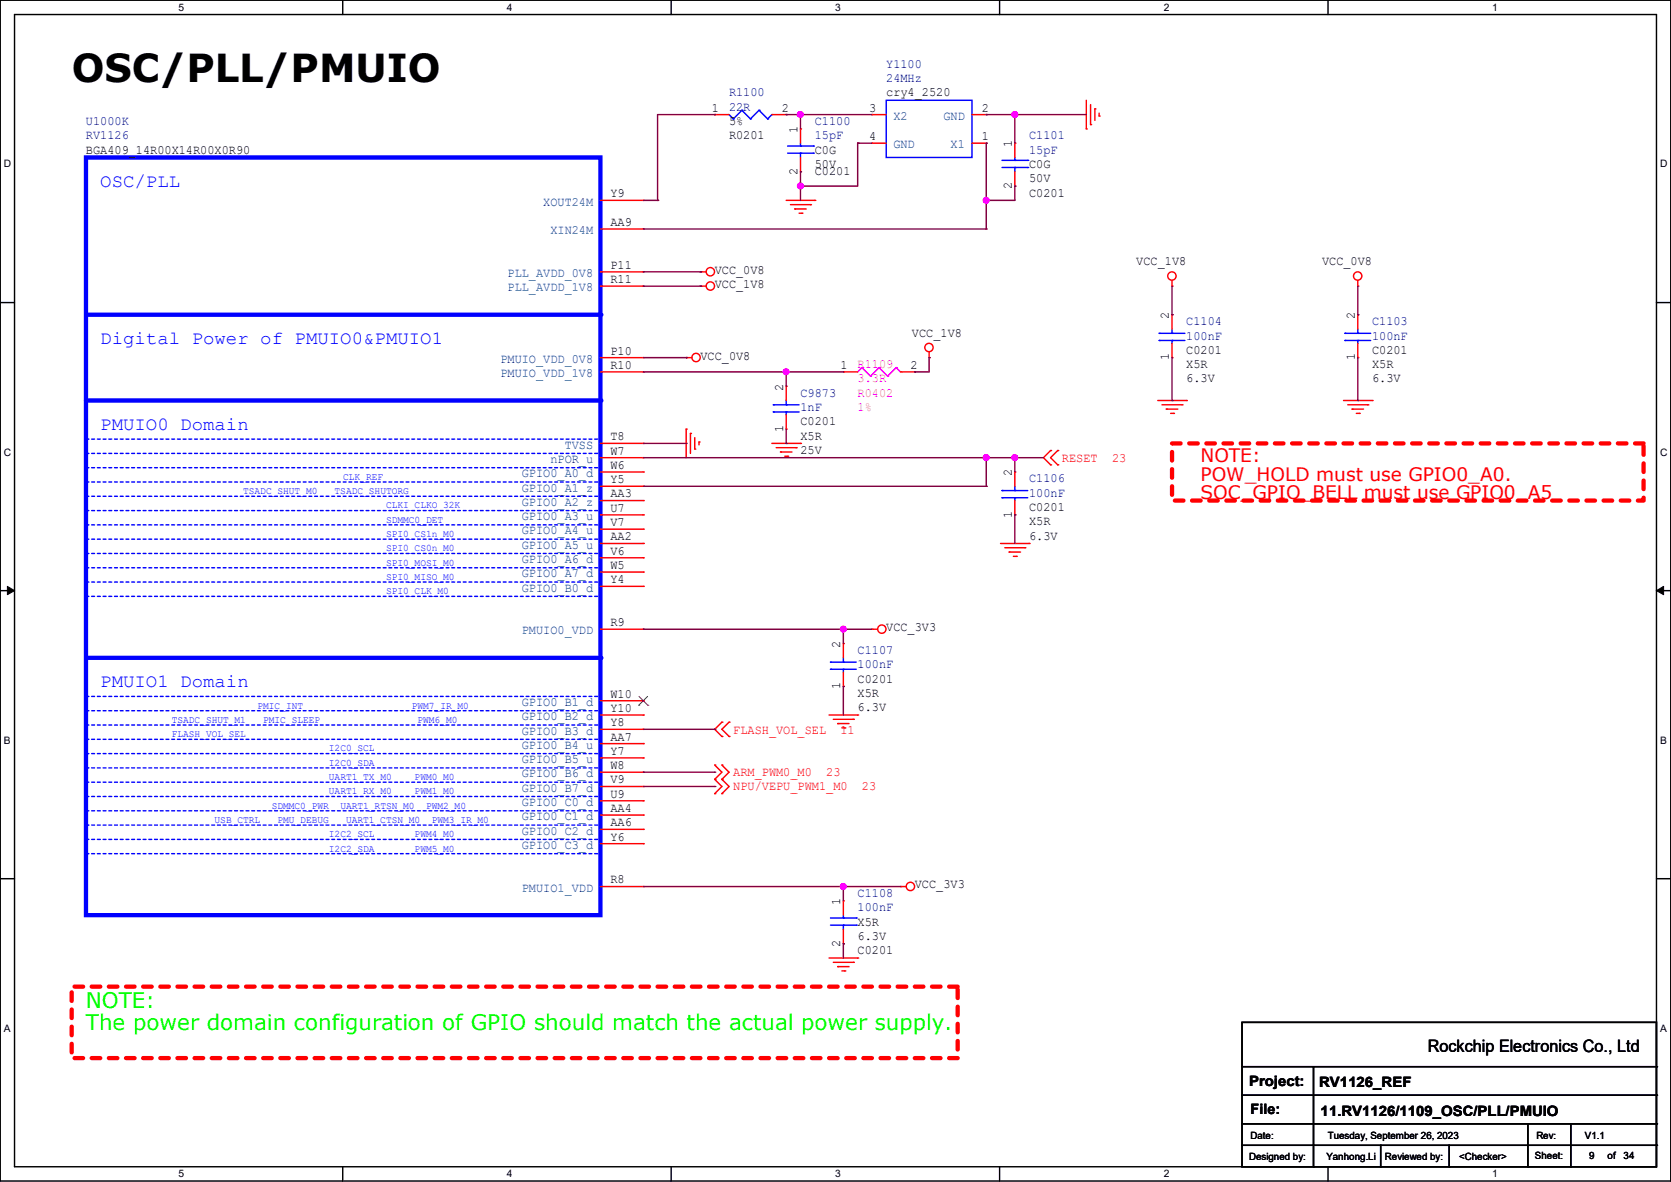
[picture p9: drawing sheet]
<svg xmlns="http://www.w3.org/2000/svg" width="297mm" height="210mm" viewBox="0 0 297 210" stroke-linecap="round" stroke-linejoin="round" font-family="sans-serif">
<path d="M0 0h297v209.8h-297zM2.6 2.6h291.8v204.7h-291.8z" fill="none" stroke="#000" stroke-width=".25"/>
<g fill="#fff">
<path d="M31.7 .3h1v2h-1z"/>
<path d="M31.7 207.6h1v1.9h-1z"/>
</g>
<path d="M60.9 0v2.6M60.9 207.3v2.5" fill="none" stroke="#000" stroke-width=".25"/>
<g fill="#fff">
<path d="M90.1 .3h1v2h-1z"/>
<path d="M90.1 207.6h1v1.9h-1z"/>
</g>
<path d="M119.3 0v2.6M119.3 207.3v2.5" fill="none" stroke="#000" stroke-width=".25"/>
<g fill="#fff">
<path d="M148.5 .3h.9v2h-.9z"/>
<path d="M148.5 207.6h.9v1.9h-.9z"/>
</g>
<path d="M177.7 0v2.6M177.7 207.3v2.5" fill="none" stroke="#000" stroke-width=".25"/>
<g fill="#fff">
<path d="M206.8 .3h1v2h-1z"/>
<path d="M206.8 207.6h1v1.9h-1z"/>
</g>
<path d="M236.1 0v2.6M236.1 207.3v2.5" fill="none" stroke="#000" stroke-width=".25"/>
<g fill="#fff">
<path d="M265.2 .3h1v2h-1z"/>
<path d="M265.2 207.6h1v1.9h-1z"/>
<path d="M.7 28.2h1.2v1.9h-1.2z"/>
<path d="M295.1 28.2h1.2v1.9h-1.2z"/>
<path d="M.7 79.3h1.2v2h-1.2z"/>
<path d="M295.1 79.3h1.2v2h-1.2z"/>
</g>
<path d="M0 53.8h2.6M294.4 53.8h2.6" fill="none" stroke="#000" stroke-width=".25"/>
<g fill="#fff">
<path d="M.7 130.5h1.2v2h-1.2z"/>
<path d="M295.1 130.5h1.1v2h-1.1z"/>
</g>
<path d="M0 104.9h2.6M294.4 104.9h2.6" fill="none" stroke="#000" stroke-width=".25"/>
<path d="M1.3 104.2l1.3 .7-1.3 .8zM294.4 104.9l1.3-.7v1.5z" fill="#000" stroke="#000" stroke-width=".18"/>
<g fill="#fff">
<path d="M.7 181.7h1.2v2h-1.2z"/>
<path d="M295.1 181.7h1.1v2h-1.1z"/>
</g>
<g fill="none" stroke="#000" stroke-width=".25">
<path d="M0 156.1h2.6M294.4 156.1h2.6M220.8 181.7h73.6v25.6h-73.6zM220.8 189.5h73.6M220.8 194.6h73.6M220.8 199.7h73.6M233.5 189.5v17.8M271.6 199.7v7.6M279.2 199.7v7.6M294.4 189.5h.1M294.4 194.6h.1M294.4 199.7h.1"/>
<path d="M220.8 203.5h73.6M233.5 207.3h.1M245.4 207.3h.1M245.4 203.5v3.8M257.6 207.3h.1M257.6 203.5v3.8M271.6 207.3h.1M279.2 207.3h.1M294.4 203.5h.1"/>
</g>
<path d="M208.3 78.8h83.8v10.1h-83.8zM12.7 175.3h157.5v12.7h-157.5z" fill="none" stroke="#f00" stroke-width=".76" stroke-dasharray="1.5 1.5"/>
<g fill="none" stroke="#f00" stroke-width=".25">
<path d="M193.1 17.8v5.1M193.8 18.6v3.5M194.6 19.3h.1M194.6 19.3v2.1M127 20.4h.1M127 20.4h2.6M137.2 20.4h2.5M139.7 20.4h.1M139.7 35.6h5.1M140.5 36.4h3.6M141.3 37.1h.1M141.3 37.1h2"/>
<path d="M142 37.9h.5M142.3 22.9h.1M142.3 30.5h.1M142.3 22.9v2.5M142.3 28v2.5M142.5 37.9h.1M144.1 36.4h.1M144.8 35.6h.1M155 20.4h.1M155 25.4h.1M155 25.4h2.5M155 20.4h2.5"/>
<path d="M172.8 25.4h2.5M172.8 20.4h2.5M175.3 25.4h.1M175.3 20.4h.1M193.1 22.9h.1M193.8 22.1h.1M195.4 20.6h.1M195.4 20.1v.5M124.5 48.3h.1M124.5 50.8h.1M124.5 48.3h1M124.5 50.8h1"/>
<path d="M208.3 50.8h.1M208.3 55.9h.1M208.3 49.8v1M208.3 55.9v2.6M241.3 50.8h.1M241.3 55.9h.1M241.3 49.8v1M241.3 55.9v2.6M122 63.5h.1M122 76.2h.1M122 63.5h1M122 76.2v5.1"/>
<path d="M122.7 77h.1M122.7 77v3.6M123.5 79.8h.1M123.5 77.8v2M124.2 78.5h.1M124.2 78.5v.5M137.2 78.8h5.1M138 79.5h3.5M141.5 79.5h.1M142.3 78.8h.1M165.1 63.5h.1M165.1 62.5v1"/>
<path d="M205.8 71.2h5.1M206.5 71.9h3.6M207.3 72.7h.1M207.3 72.7h2M208.1 73.4h.5M208.3 63.5h.1M208.3 61v2.5M208.6 73.4h.1M210.1 71.9h.1M210.9 71.2h.1M238.8 71.2h5.1M239.6 71.9h3.5"/>
<path d="M240.3 72.7h.1M240.3 72.7h2.1M241.1 73.4h.5M241.3 63.5h.1M241.3 61v2.5M241.6 73.4h.1M243.1 71.9h.1M243.9 71.2h.1M138.7 80.3h.1M138.7 80.3h2.1M139.5 81.1h.5M140 81.1h.1"/>
<path d="M177.8 96.6h5.1M178.6 97.3h3.6M179.4 98.1h.1M179.4 98.1h2M180.1 98.8h.5M180.6 98.8h.1M182.2 97.3h.1M182.9 96.6h.1M186.7 80.1h.1M186.7 82.6h.1M186.7 80.1l-1.2 1.2 1.2 1.3M188 82.6h.1"/>
<path d="M188 80.1h.1M188 80.1l-1.3 1.2 1.3 1.3M149.9 114.3h.1M149.9 114.3v2.6M149.9 119.4v2.6M155 111.8h.1M155 111.8h1M127 138.5h.1M127 135.9h.1M127 135.9l1.3 1.3-1.3 1.3M127 138.5l1.3 1.2-1.3 1.3M128.3 128.3h.1"/>
<path d="M128.3 130.9h.1M128.3 138.5h.1M128.3 135.9h.1M128.3 128.3l-1.3 1.3 1.3 1.3M128.3 135.9l1.3 1.3-1.3 1.3M128.3 138.5l1.3 1.2-1.3 1.3M129.6 130.9h.1M129.6 128.3h.1M129.6 128.3l-1.3 1.3 1.3 1.3M147.4 127h5M148.1 127.8h3.6M148.9 128.6h.1"/>
<path d="M148.9 128.6h2M149.6 129.3h.6M149.9 122h.1M150.2 129.3h.1M151.7 127.8h.1M152.4 127h.1M127 141h.1M128.3 141h.1M160.1 157.5h.1M160.1 157.5h1M147.4 170.2h5M148.1 171h3.6"/>
<path d="M148.9 171.7h.1M148.9 171.7h2M149.6 172.5h.6M149.9 160.1h.1M149.9 167.7h.1M149.9 160.1v2.5M149.9 165.1v2.6M150.2 172.5h.1M151.7 171h.1M152.4 170.2h.1"/>
<circle cx="126.3" cy="50.8" r=".74"/>
<circle cx="126.3" cy="48.3" r=".74"/>
<circle cx="208.3" cy="49" r=".74"/>
<circle cx="241.3" cy="49" r=".74"/>
<circle cx="123.7" cy="63.5" r=".74"/>
<circle cx="165.1" cy="61.7" r=".74"/>
<circle cx="156.7" cy="111.8" r=".74"/>
<circle cx="161.8" cy="157.5" r=".74"/>
</g>
<g fill="none" stroke="#00f" stroke-width=".25">
<path d="M131.9 19.6h.1M131.9 19.6l-1.6 1.5M131.9 19.6l1.5 1.5M134.9 19.6h.1M134.9 19.6l-1.5 1.5M134.9 19.6l1.5 1.5M157.5 17.8h15.3v10.2h-15.3zM129.6 20.4l.7 .7M130.3 21.1h.1M133.4 21.1h.1M136.4 21.1h.1M137.2 20.4h.1"/>
<path d="M137.2 20.4l-.8 .7M140 27.2h4.6M140 26h4.6M142.3 26h.1M142.3 27.2h.1M142.3 25.4v.6M142.3 27.2v.8M144.6 27.2h.1M144.6 26h.1M206 59.2h.1M206 59.2h4.6M208.3 59.2h.1"/>
<path d="M208.3 58.5v.7M239.1 59.2h.1M239.1 59.2h4.5M241.3 59.2h.1M241.3 58.5v.7M206 60.5h.1M206 60.5h4.6M208.3 60.5h.1M208.3 60.5v.5M239.1 60.5h.1M239.1 60.5h4.5M241.3 60.5h.1"/>
<path d="M241.3 60.5v.5M147.6 117.6h.1M147.6 118.9h.1M147.6 117.6h4.6M147.6 118.9h4.6M149.9 118.9h.1M149.9 117.6h.1M149.9 116.9v.7M149.9 118.9v.5M147.6 164.4h4.6M147.6 163.1h4.6M149.9 163.1h.1"/>
<path d="M149.9 164.4h.1M149.9 162.6v.5M149.9 164.4v.7M152.2 164.4h.1M152.2 163.1h.1"/>
</g>
<path d="M15.3 28h91.4v134.6h-91.4zM15.3 55.9h91.4" fill="none" stroke="#00f" stroke-width=".76"/>
<circle cx="106.7" cy="55.9" r=".38" fill="#00f"/>
<path d="M15.3 71.2h91.4" fill="none" stroke="#00f" stroke-width=".76"/>
<circle cx="106.7" cy="71.2" r=".38" fill="#00f"/>
<path d="M15.3 116.9h91.4" fill="none" stroke="#00f" stroke-width=".76"/>
<circle cx="106.7" cy="116.9" r=".38" fill="#00f"/>
<g fill="none" stroke="#00f" stroke-width=".25" stroke-dasharray=".5">
<path d="M15.3 78h91.4M106.7 78h.1M15.3 83.1h91.4M15.3 85.6h91.4M15.3 80.6h91.4M15.3 93.3h91.4M15.3 88.2h91.4M15.3 95.8h91.4M15.3 90.7h91.4M15.3 98.3h91.4M106.7 83.1h.1M106.7 85.6h.1"/>
<path d="M106.7 80.6h.1M106.7 93.3h.1M106.7 88.2h.1M106.7 95.8h.1M106.7 90.7h.1M106.7 98.3h.1M15.3 103.4h91.4M15.3 106h91.4M15.3 100.9h91.4M106.7 103.4h.1M106.7 106h.1M106.7 100.9h.1"/>
<path d="M15.3 123.7h91.4M15.3 126.3h91.4M15.3 128.8h91.4M15.3 131.4h91.4M15.3 139h91.4M15.3 133.9h91.4M15.3 136.4h91.4M106.7 123.7h.1M106.7 126.3h.1M106.7 128.8h.1M106.7 131.4h.1M106.7 139h.1"/>
<path d="M106.7 133.9h.1M106.7 136.4h.1M15.3 141.5h91.4M15.3 149.1h91.4M15.3 144.1h91.4M15.3 151.7h91.4M15.3 146.6h91.4M106.7 141.5h.1M106.7 149.1h.1M106.7 144.1h.1M106.7 151.7h.1M106.7 146.6h.1"/>
</g>
<g fill="none" stroke="#f00" stroke-width=".25">
<path d="M106.7 35.6h7.6M114.3 35.6h.1M180.4 25.4h.1M180.4 33.1h.1M180.4 25.4v2.6M180.4 30.5v2.6M106.7 40.7h7.6M106.7 48.3h7.6M106.7 50.8h7.6M114.3 40.7h.1M114.3 48.3h.1M114.3 50.8h.1"/>
<path d="M106.7 78.8h7.6M106.7 63.5h7.6M106.7 66.1h7.6M114.3 78.8h.1M114.3 63.5h.1M114.3 66.1h.1M139.7 76.2h.1M139.7 68.6h.1M139.7 68.6v2.6M139.7 73.7v2.5M149.9 66.1h.1M149.9 66.1h2.5"/>
<path d="M160.1 66.1h2.5M162.6 66.1h.1M106.7 81.3h7.6M106.7 83.9h7.6M106.7 86.4h7.6M106.7 88.9h7.6M106.7 91.5h7.6M106.7 94h7.6M106.7 96.6h7.6M106.7 99.1h7.6M114.3 81.3h.1M114.3 83.9h.1"/>
<path d="M114.3 86.4h.1M114.3 88.9h.1M114.3 91.5h.1M114.3 94h.1M114.3 96.6h.1M114.3 99.1h.1M180.4 91.5h.1M180.4 83.9h.1M180.4 83.9v2.5M180.4 88.9v2.6M106.7 101.6h7.6M106.7 104.2h7.6"/>
<path d="M106.7 111.8h7.6M114.3 101.6h.1M114.3 104.2h.1M114.3 111.8h.1M106.7 137.2h7.6M106.7 139.7h7.6M106.7 124.5h7.6M106.7 127h7.6M106.7 129.6h7.6M106.7 134.7h7.6M106.7 132.1h7.6M114.3 137.2h.1"/>
<path d="M114.3 139.7h.1M114.3 124.5h.1M114.3 127h.1M114.3 129.6h.1M114.3 134.7h.1M114.3 132.1h.1M106.7 142.3h7.6M106.7 149.9h7.6M106.7 157.5h7.6M106.7 147.4h7.6M106.7 144.8h7.6M114.3 142.3h.1"/>
<path d="M114.3 149.9h.1M114.3 157.5h.1M114.3 147.4h.1M114.3 144.8h.1"/>
</g>
<path d="M113.5 125.3h.1M113.6 123.7l1.5 1.6M115.1 123.7l-1.6 1.6M115.1 125.3h.1" fill="none" stroke="#804000" stroke-width=".18"/>
<path d="M153.2 65.3h.1M153.2 65.3l-.8 .8M153.2 65.3l1.5 1.5M154.7 66.8h.1M156.3 65.3h.1M156.3 65.3l-1.6 1.5M156.3 65.3l1.5 1.5M157.8 66.8h.1M159.3 65.3h.1M159.3 65.3l-1.5 1.5M159.3 65.3l.8 .8M160.1 66.1h.1" fill="none" stroke="#f0f" stroke-width=".25"/>
<g fill="none" stroke="#00f" stroke-width=".25">
<path d="M178.1 29.8h4.6M178.1 28.5h4.6M180.4 28.5h.1M180.4 29.8h.1M180.4 28v.5M180.4 29.8v.7M182.7 29.8h.1M182.7 28.5h.1M137.5 71.9h.1M137.5 73.2h.1M137.5 71.9h4.5M137.5 73.2h4.5"/>
<path d="M139.7 73.2h.1M139.7 71.9h.1M139.7 71.2v.7M139.7 73.2v.5M178.1 87.2h.1M178.1 88.4h.1M178.1 87.2h4.6M178.1 88.4h4.6M180.4 88.4h.1M180.4 87.2h.1M180.4 86.4v.8M180.4 88.4v.5"/>
</g>
<g fill="none" stroke="#800040" stroke-width=".25">
<path d="M114.3 35.6h2.6M116.9 35.6h.1M127 20.4h.1M127 20.4h-10.1v15.2M139.7 20.4h.1M139.7 20.4h15.3M142.3 33.1h.1M142.3 20.4h.1M142.3 30.5h.1M142.3 20.4v2.5M142.3 30.5v5.1M152.4 25.4h.1"/>
<path d="M152.4 25.4v7.7h-10.1M152.4 25.4h2.6M175.3 20.4h.1M175.3 35.6h.1M175.3 25.4h.1M175.3 20.4h17.8M175.3 25.4v15.3M180.4 33.1h.1M180.4 20.4h.1M180.4 20.4v5M180.4 33.1v2.5h-5.1M114.3 40.7h61"/>
<path d="M114.3 48.3h10.2M114.3 50.8h10.2M124.5 48.3h.1M124.5 50.8h.1M175.3 40.7h.1M208.3 55.9h.1M208.3 50.8v5.1M241.3 55.9h.1M241.3 50.8v5.1M114.3 78.8h7.7M114.3 63.5h7.7M114.3 66.1h35.6"/>
<path d="M122 78.8h.1M122 63.5h.1M139.7 66.1h.1M139.7 78.8h.1M139.7 66.1v2.5M139.7 76.2v2.6M162.6 66.1h.1M165.1 63.5h.1M165.1 63.5v2.6h-2.5M208.3 71.2h.1M208.3 63.5v7.7M241.3 71.2h.1"/>
<path d="M241.3 63.5v7.7M114.3 81.3h71.2M114.3 86.4h61M175.3 81.3h.1M175.3 86.4h.1M175.3 81.3v5.1M180.4 81.3h.1M180.4 91.5h.1M180.4 81.3v2.6M180.4 91.5v5.1M114.3 111.8h40.7M149.9 111.8h.1"/>
<path d="M149.9 111.8v2.5M114.3 129.6h12.7M114.3 137.2h12.7M114.3 139.7h12.7M127 129.6h.1M127 137.2h.1M127 139.7h.1M149.9 122h.1M149.9 122v5M114.3 157.5h45.8M149.9 157.5h.1M149.9 157.5v2.6"/>
<path d="M149.9 167.7h.1M149.9 167.7v2.5"/>
</g>
<g fill="#f0f" stroke="#f0f" stroke-width=".25">
<circle cx="142.3" cy="33" r=".49"/>
<circle cx="142.3" cy="20.3" r=".49"/>
<circle cx="175.3" cy="35.6" r=".49"/>
<circle cx="180.4" cy="20.3" r=".49"/>
<circle cx="175.3" cy="81.3" r=".49"/>
<circle cx="149.9" cy="157.5" r=".49"/>
<circle cx="149.9" cy="111.8" r=".49"/>
<circle cx="180.4" cy="81.3" r=".49"/>
<circle cx="139.7" cy="66.1" r=".49"/>
</g>
<text font-size="6.9" x="12.7" y="14.6">OSC/PLL/PMUIO</text>
<g font-size="3.8" fill="#0f0">
<text x="15.3" y="179.1">NOTE:</text>
<text x="15.3" y="182.9">The power domain configuration of GPIO should match the actual power supply.</text>
</g>
<g font-size="3.3" fill="#00f">
<text x="17.8" y="33.1">OSC/PLL</text>
<text x="17.8" y="61.1">Digital Power of PMUIO0&amp;PMUIO1</text>
<text x="17.8" y="76.3">PMUIO0 Domain</text>
<text x="17.8" y="122">PMUIO1 Domain</text>
</g>
<g font-size="3.3" fill="#f00">
<text x="213.4" y="82.1">NOTE:</text>
<text x="213.4" y="85.4">POW_HOLD must use GPIO0_A0.</text>
<text x="213.4" y="88.7">SOC_GPIO_BELL must use GPIO0_A5</text>
</g>
<text font-size="3" x="253.8" y="186.9">Rockchip Electronics Co., Ltd</text>
<g font-size="2.5">
<text x="222" y="192.9">Project:</text>
<text x="222.3" y="198">File:</text>
<text x="234.5" y="193.2">RV1126_REF</text>
<text x="234.7" y="198.2">11.RV1126/1109_OSC/PLL/PMUIO</text>
</g>
<g font-size="2.3" fill="#000080">
<text x="129.6" y="17.1">R1100</text>
<text x="157.5" y="12.1">Y1100</text>
<text x="157.5" y="14.6">24MHz</text>
<text x="15.3" y="22.2">U1000K</text>
<text x="129.6" y="19.7">22R</text>
<text x="144.8" y="22.2">C1100</text>
<text x="15.3" y="24.8">RV1126</text>
<text x="144.8" y="24.8">15pF</text>
<text x="182.9" y="24.8">C1101</text>
<text x="182.9" y="27.3">15pF</text>
<text x="210.9" y="57.8">C1104</text>
<text x="243.9" y="57.8">C1103</text>
<text x="210.9" y="60.3">100nF</text>
<text x="243.9" y="60.3">100nF</text>
<text x="142.3" y="70.5">C9873</text>
<text x="142.3" y="73">1nF</text>
<text x="182.9" y="85.7">C1106</text>
<text x="182.9" y="88.3">100nF</text>
<text x="152.4" y="116.2">C1107</text>
<text x="152.4" y="118.7">100nF</text>
<text x="152.4" y="159.4">C1108</text>
<text x="152.4" y="161.9">100nF</text>
</g>
<g font-size="2.3">
<text x="157.5" y="17.1">cry4_2520</text>
<text x="126.5" y="19.8">1</text>
<text x="129.6" y="22.2">5%</text>
<text x="139" y="19.8">2</text>
<text x="141.7" y="23.7" transform="rotate(-90 141.7 23.7)">1</text>
<text x="154.5" y="19.8">3</text>
<text x="174.5" y="19.8">2</text>
<text x="15.3" y="27.3">BGA409_14R00X14R00X0R90</text>
<text x="129.6" y="24.8">R0201</text>
<text x="144.8" y="27.3">C0G</text>
<text x="144.8" y="29.8">50V</text>
<text x="154.5" y="24.9">4</text>
<text x="174.5" y="24.9">1</text>
<text x="179.8" y="26.2" transform="rotate(-90 179.8 26.2)">1</text>
<text x="182.9" y="29.8">C0G</text>
<text x="108.5" y="35.1">Y9</text>
<text x="141.7" y="31" transform="rotate(-90 141.7 31)">2</text>
<text x="144.8" y="31.1">C0201</text>
<text x="179.8" y="33.6" transform="rotate(-90 179.8 33.6)">2</text>
<text x="182.9" y="34.9">C0201</text>
<text x="182.9" y="32.4">50V</text>
<text x="108.5" y="40.1">AA9</text>
<text x="108.5" y="47.8">P11</text>
<text x="202" y="47.1">VCC_1V8</text>
<text x="235" y="47.1">VCC_0V8</text>
<text x="108.5" y="50.3">R11</text>
<text x="127" y="48.6">VCC_0V8</text>
<text x="127" y="51.2">VCC_1V8</text>
<text x="162.1" y="59.8">VCC_1V8</text>
<text x="207.8" y="56.7" transform="rotate(-90 207.8 56.7)">2</text>
<text x="240.8" y="56.7" transform="rotate(-90 240.8 56.7)">2</text>
<text x="108.5" y="63">P10</text>
<text x="108.5" y="65.5">R10</text>
<text x="124.5" y="63.9">VCC_0V8</text>
<text x="149.4" y="65.5">1</text>
<text x="161.8" y="65.5">2</text>
<text x="207.8" y="64.1" transform="rotate(-90 207.8 64.1)">1</text>
<text x="210.9" y="62.9">C0201</text>
<text x="210.9" y="65.4">X5R</text>
<text x="240.8" y="64.1" transform="rotate(-90 240.8 64.1)">1</text>
<text x="243.9" y="62.9">C0201</text>
<text x="243.9" y="65.4">X5R</text>
<text x="139.2" y="69.4" transform="rotate(-90 139.2 69.4)">2</text>
<text x="210.9" y="67.9">6.3V</text>
<text x="243.9" y="67.9">6.3V</text>
<text x="139.2" y="76.8" transform="rotate(-90 139.2 76.8)">1</text>
<text x="142.3" y="75.6">C0201</text>
<text x="108.5" y="78.2">T8</text>
<text x="108.5" y="80.8">W7</text>
<text x="108.5" y="83.3">W6</text>
<text x="142.3" y="78.1">X5R</text>
<text x="142.3" y="80.6">25V</text>
<text x="108.5" y="85.9">Y5</text>
<text x="108.5" y="88.4">AA3</text>
<text x="179.8" y="84.6" transform="rotate(-90 179.8 84.6)">2</text>
<text x="108.5" y="90.9">U7</text>
<text x="108.5" y="93.5">V7</text>
<text x="179.8" y="92" transform="rotate(-90 179.8 92)">1</text>
<text x="182.9" y="90.8">C0201</text>
<text x="182.9" y="93.3">X5R</text>
<text x="182.9" y="95.9">6.3V</text>
<text x="108.5" y="96">AA2</text>
<text x="108.5" y="101.1">W5</text>
<text x="108.5" y="98.6">V6</text>
<text x="108.5" y="103.6">Y4</text>
<text x="108.5" y="111.3">R9</text>
<text x="157.5" y="112.1">VCC_3V3</text>
<text x="149.4" y="115.1" transform="rotate(-90 149.4 115.1)">2</text>
<text x="108.5" y="124">W10</text>
<text x="149.4" y="122.5" transform="rotate(-90 149.4 122.5)">1</text>
<text x="152.4" y="121.3">C0201</text>
<text x="152.4" y="123.8">X5R</text>
<text x="108.5" y="126.5">Y10</text>
<text x="108.5" y="129">Y8</text>
<text x="108.5" y="131.6">AA7</text>
<text x="152.4" y="126.4">6.3V</text>
<text x="108.5" y="136.7">W8</text>
<text x="108.5" y="134.1">Y7</text>
<text x="108.5" y="139.2">V9</text>
<text x="108.5" y="141.7">U9</text>
<text x="108.5" y="149.4">Y6</text>
<text x="108.5" y="146.8">AA6</text>
<text x="108.5" y="144.3">AA4</text>
<text x="108.5" y="157">R8</text>
<text x="149.4" y="160.8" transform="rotate(-90 149.4 160.8)">1</text>
<text x="162.6" y="157.9">VCC_3V3</text>
<text x="152.4" y="164.5">X5R</text>
<text x="152.4" y="167">6.3V</text>
<text x="149.4" y="168.2" transform="rotate(-90 149.4 168.2)">2</text>
<text x="152.4" y="169.5">C0201</text>
</g>
<g font-size="2.3" fill="#004080">
<text x="158.8" y="21.3">X2</text>
<text x="167.7" y="21.3">GND</text>
<text x="158.8" y="26.4">GND</text>
<text x="169" y="26.4">X1</text>
<text x="96.6" y="36.5">XOUT24M</text>
<text x="97.8" y="41.6">XIN24M</text>
<text x="90.2" y="49.2">PLL_AVDD_0V8</text>
<text x="90.2" y="51.8">PLL_AVDD_1V8</text>
<text x="88.9" y="64.5">PMUIO_VDD_0V8</text>
<text x="88.9" y="67">PMUIO_VDD_1V8</text>
<text x="97.8" y="82.3">nPOR_u</text>
<text x="100.4" y="79.7">TVSS</text>
<text x="92.8" y="84.8">GPIO0_A0_d</text>
<text x="92.8" y="87.3">GPIO0_A1_z</text>
<text x="92.8" y="89.9">GPIO0_A2_z</text>
<text x="92.8" y="92.4">GPIO0_A3_u</text>
<text x="92.8" y="95">GPIO0_A4_u</text>
<text x="92.8" y="97.5">GPIO0_A5_u</text>
<text x="92.8" y="100">GPIO0_A6_d</text>
<text x="92.8" y="102.6">GPIO0_A7_d</text>
<text x="92.8" y="105.1">GPIO0_B0_d</text>
<text x="92.8" y="112.7">PMUIO0_VDD</text>
<text x="92.8" y="125.4">GPIO0_B1_d</text>
<text x="92.8" y="128">GPIO0_B2_d</text>
<text x="92.8" y="130.5">GPIO0_B3_d</text>
<text x="92.8" y="135.6">GPIO0_B5_u</text>
<text x="92.8" y="133.1">GPIO0_B4_u</text>
<text x="92.8" y="138.1">GPIO0_B6_d</text>
<text x="92.8" y="140.7">GPIO0_B7_d</text>
<text x="92.8" y="143.2">GPIO0_C0_d</text>
<text x="92.8" y="148.3">GPIO0_C2_d</text>
<text x="92.8" y="145.8">GPIO0_C1_d</text>
<text x="92.8" y="150.8">GPIO0_C3_d</text>
<text x="92.8" y="158.5">PMUIO1_VDD</text>
</g>
<g font-size="2.3" fill="#f0f">
<text x="152.4" y="65.4">R1109</text>
<text x="152.4" y="67.9">3.3R</text>
<text x="152.4" y="70.5">R0402</text>
<text x="152.4" y="73">1%</text>
</g>
<g font-size="2.3" fill="#f00">
<text x="188.8" y="82.2">RESET</text>
<text x="197.7" y="82.2">23</text>
<text x="130.3" y="130.4">FLASH_VOL_SEL</text>
<text x="149.4" y="130.4">11</text>
<text x="130.3" y="137.8">ARM_PWM0_M0</text>
<text x="146.9" y="137.8">23</text>
<text x="130.3" y="140.3">NPU/VEPU_PWM1_M0</text>
<text x="153.2" y="140.3">23</text>
</g>
<g font-size="1.8">
<text x="31.7" y="1.9">5</text>
<text x="90.1" y="1.9">4</text>
<text x="148.5" y="1.9">3</text>
<text x="206.8" y="1.9">2</text>
<text x="265.2" y="1.9">1</text>
<text x=".7" y="29.8">D</text>
<text x="295.1" y="29.8">D</text>
<text x=".7" y="80.9">C</text>
<text x="295.1" y="80.9">C</text>
<text x=".7" y="132.1">B</text>
<text x="295.1" y="132.1">B</text>
<text x=".7" y="183.3">A</text>
<text x="295.1" y="183.3">A</text>
<text x="222.3" y="202.3">Date:</text>
<text x="236" y="202.3">Tuesday, September 26, 2023</text>
<text x="273.1" y="202.3">Rev:</text>
<text x="281.7" y="202.3">V1.1</text>
<text x="31.7" y="209.2">5</text>
<text x="90.1" y="209.2">4</text>
<text x="148.5" y="209.2">3</text>
<text x="206.8" y="209.2">2</text>
<text x="222" y="206.1">Designed by:</text>
<text x="235.7" y="206.1">Yanhong.Li</text>
<text x="246.2" y="206.1">Reviewed by:</text>
<text x="259.4" y="206.1">&lt;Checker&gt;</text>
<text x="265.2" y="209.2">1</text>
<text x="272.8" y="205.9">Sheet:</text>
<text x="282.5" y="205.9">9</text>
<text x="285.7" y="205.9">of</text>
<text x="288.6" y="205.9">34</text>
</g>
<g font-size="1.8" fill="#00f">
<text x="43.2" y="87.8">TSADC_SHUT_M0</text>
<text x="59.5" y="87.8">TSADC_SHUTORG</text>
<text x="61" y="85.3">CLK_REF</text>
<text x="68.6" y="90.3">CLKI_CLKO_32K</text>
<text x="68.6" y="92.9">SDMMC0_DET</text>
<text x="68.6" y="95.4">SPI0_CS1n_M0</text>
<text x="68.6" y="98">SPI0_CS0n_M0</text>
<text x="68.6" y="100.5">SPI0_MOSI_M0</text>
<text x="68.6" y="103">SPI0_MISO_M0</text>
<text x="68.6" y="105.6">SPI0_CLK_M0</text>
<text x="45.8" y="125.9">PMIC_INT</text>
<text x="73.2" y="125.9">PWM7_IR_M0</text>
<text x="30.5" y="128.4">TSADC_SHUT_M1</text>
<text x="30.5" y="131">FLASH_VOL_SEL</text>
<text x="46.8" y="128.4">PMIC_SLEEP</text>
<text x="74.2" y="128.4">PWM6_M0</text>
<text x="58.5" y="133.5">I2C0_SCL</text>
<text x="58.5" y="136.1">I2C0_SDA</text>
<text x="48.3" y="143.7">SDMMC0_PWR</text>
<text x="58.5" y="138.6">UART1_TX_M0</text>
<text x="58.5" y="141.1">UART1_RX_M0</text>
<text x="60.5" y="143.7">UART1_RTSN_M0</text>
<text x="73.7" y="138.6">PWM0_M0</text>
<text x="73.7" y="141.1">PWM1_M0</text>
<text x="75.7" y="143.7">PWM2_M0</text>
<text x="38.1" y="146.2">USB_CTRL</text>
<text x="49.3" y="146.2">PMU_DEBUG</text>
<text x="58.5" y="148.8">I2C2_SCL</text>
<text x="61.5" y="146.2">UART1_CTSN_M0</text>
<text x="73.7" y="148.8">PWM4_M0</text>
<text x="76.7" y="146.2">PWM3_IR_M0</text>
<text x="58.5" y="151.3">I2C2_SDA</text>
<text x="73.7" y="151.3">PWM5_M0</text>
</g>
</svg>
